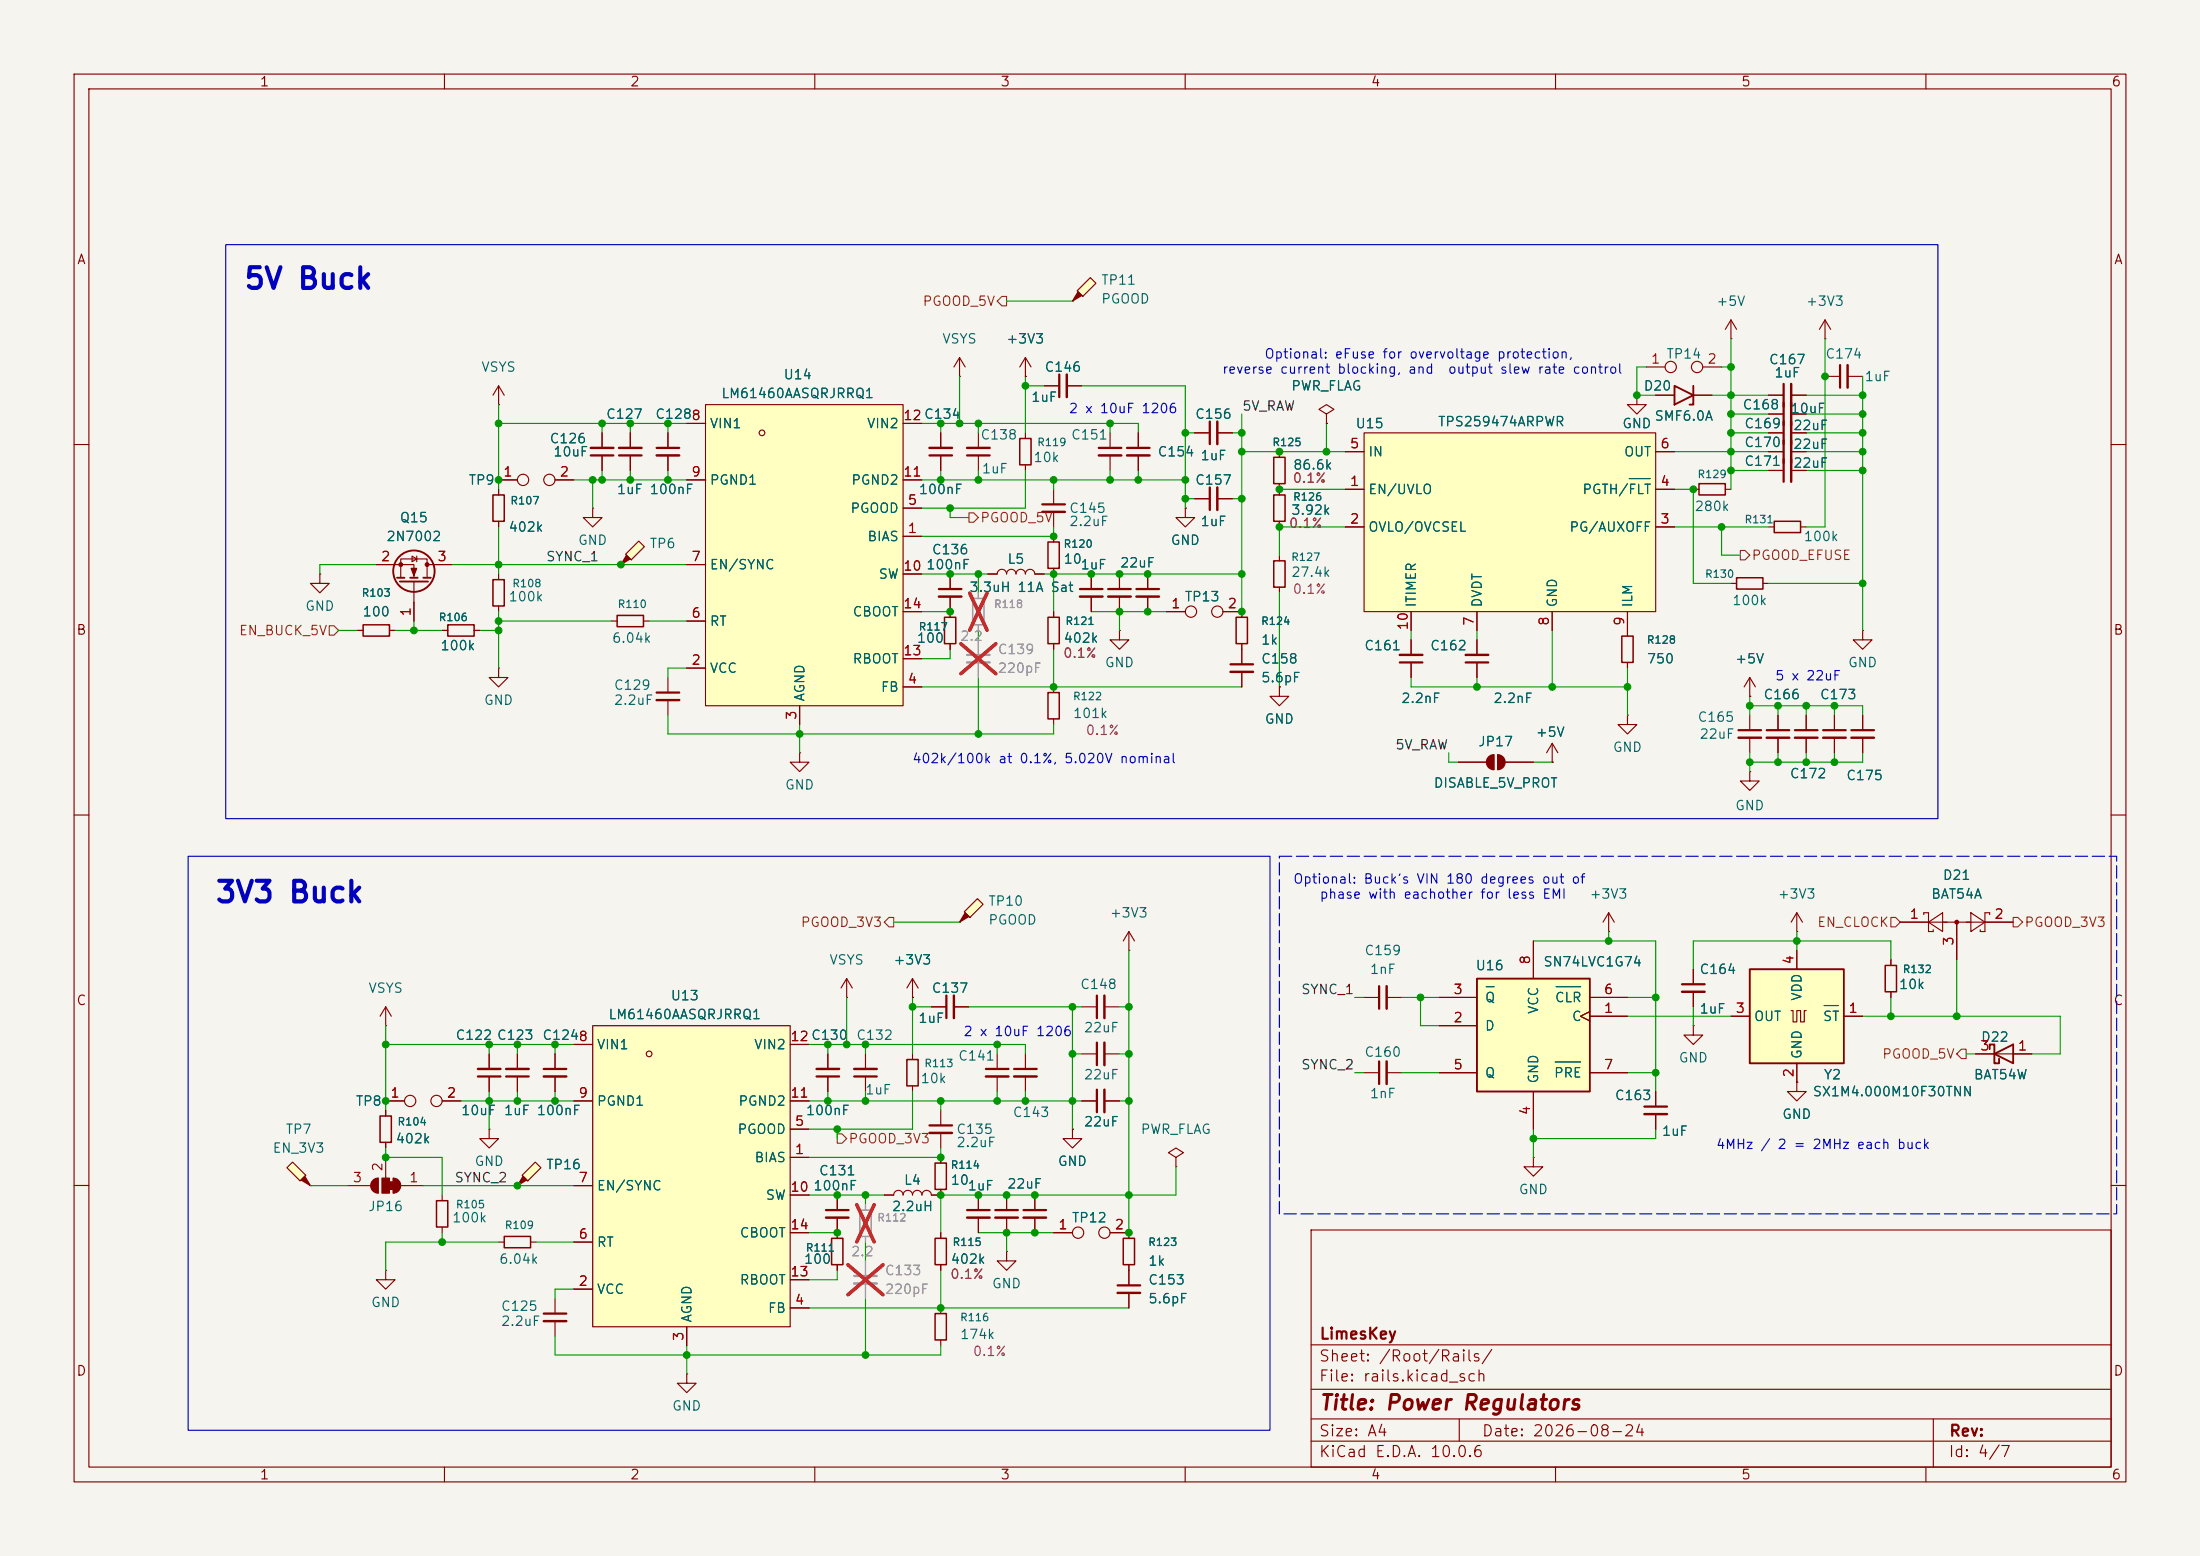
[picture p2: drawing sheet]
<svg xmlns="http://www.w3.org/2000/svg" width="297mm" height="210mm" viewBox="0 0 297 210" stroke-linecap="round" stroke-linejoin="round" font-family="sans-serif">
<path d="M0 0h297v210h-297z" fill="#f5f4ef" stroke="#f5f4ef" stroke-width=".14"/>
<g fill="none" stroke="#840000" stroke-width=".15">
<path d="M10 10h277v190h-277zM12 12h273v186h-273zM60 10v2M110 10v2M160 10v2M210 10v2M260 10v2M10 60h2M285 60h2M240 96.5v2.1M240 99.6v2M10 110h2"/>
<path d="M285 110h2M114.3 134.6h.1M114.3 132.1l-.8 1.3M114.3 132.1l.8 1.3M114.3 132.1v2.5M74.9 142.2v2.1M74.9 145.3v2M146 148.6h2.1M149.1 148.6h2M10 160h2M113 166.4v.7M113 170.7v.8"/>
<path d="M177 166h108v32h-108zM285 160h2M60 198v2M92.7 185.4v1.3h1.3l-1.3 1.3-1.3-1.3h1.3M92.7 185.4h.1M110 198v2M160 198v2M177 194.5h108M177 191.5h108M177 187.5h108M177 181.5h108M197 191.5v3"/>
<path d="M210 198v2M260 198v2M261 191.5v6.5"/>
</g>
<path d="M238.5 98.6h3.1M73.4 144.3h3.1M148.1 147.1v3" fill="none" stroke="#840000" stroke-width=".3"/>
<path d="M238.5 99.6h3.1M73.4 145.3h3.1M149.1 147.1v3" fill="none" stroke="#840000" stroke-width=".33"/>
<path d="M112.3 167.1h1.5v3.6h-1.5z" fill="none" stroke="#840000" stroke-width=".2"/>
<path d="M80 138.4h26.7v40.7h-26.7z" fill="#ffffc2"/>
<g fill="none" stroke="#840000" stroke-width=".15">
<path d="M219.7 85.1v.8M219.7 89.4v.8M236.2 94h.1M236.2 91.4l-.7 1.3M236.2 91.4l.8 1.3M236.2 91.4v2.6M80 138.4h26.7v40.7h-26.7zM77.5 141h2.5M77.5 148.6h2.5M106.7 156.2h2.5M106.7 152.4h2.5M106.7 141h2.5"/>
<path d="M106.7 148.6h2.5M77.5 174h2.5M77.5 167.6h2.5M77.5 160h2.5M92.7 179.1v2.5M106.7 176.5h2.5M106.7 161.3h2.5M106.7 172.7h2.5M106.7 166.4h2.5"/>
<circle cx="87.6" cy="142.2" r=".38"/>
</g>
<path d="M218.9 85.9h1.6v3.5h-1.6z" fill="none" stroke="#840000" stroke-width=".2"/>
<path d="M70.5 158.6l1.8-1.8 .7 .8-1.8 1.8z" fill="#ffffc2"/>
<path d="M70.6 158.8l.5 .5-1.3 .7z" fill="#840000" stroke="#840000" stroke-width=".15"/>
<path d="M251.5 85.1v1.3h1.2l-1.2 1.2-1.3-1.2h1.3M251.5 85.1h.1M70.5 158.6l1.8-1.8 .7 .8-1.8 1.8zM69.8 160h.1" fill="none" stroke="#840000" stroke-width=".15"/>
<path d="M199.4 132.1h15.2v15.2h-15.2z" fill="#ffffc2"/>
<path d="M199.4 132.1h15.2v15.2h-15.2z" fill="none" stroke="#840000" stroke-width=".25"/>
<g fill="none" stroke="#840000" stroke-width=".15">
<path d="M138.4 50.8h.1M138.4 48.3v2.5M138.4 58.4v.8M138.4 48.3l-.7 1.2M138.4 48.3l.8 1.2M141 52.1h2M144 52.1h2M149.9 58.4v2.1M179.1 55.9l1-.7-1-.6-1 .6 1 .7v1.3M179.1 57.2h.1M138.4 62.7v.8M149.9 61.5v2"/>
<path d="M172.7 74.9v.8M172.7 79.2v.8M167.6 82.6v.7M167.6 86.9v2.8M167.6 90.7v2M172.7 92.7v1.3h1.3l-1.3 1.3-1.3-1.3h1.3M172.7 92.7h.1M247.6 96.5v2.1M247.6 99.6v2M123.2 134.6h.1M123.2 132.1v2.5M123.2 132.1l-.8 1.3"/>
<path d="M123.2 132.1l.8 1.3M125.7 135.9h2.1M128.8 135.9h2M152.4 128.3h.1M152.4 125.7v2.6M152.4 125.7l-.8 1.3M152.4 125.7l.8 1.3M184.1 134.6h2.1M187.2 134.6h2M194.3 138.4h5.1M194.3 134.6h5.1M207 127v5.1"/>
<path d="M214.6 136.5l-1.2 .7 1.2 .6M214.6 137.2h5.1M214.6 134.6h5.1M256.5 124.5h15.3M259.7 123.4v-.2h.6v2.5h.7v-.2M260.3 124.5l2-1.3v2.5zM264.2 124.5v5M266.1 123.2l1.9 1.3-1.9 1.2zM268.6 123.4v-.2h-.6v2.5h-.7v-.2M116.8 142.2v2.1M116.8 145.3v2M123.2 142.2v.8"/>
<path d="M123.2 146.6v.7M127 149.9v2M127 152.9v2M138.4 142.2v2.1M138.4 145.3v2M144.8 152.4v1.3h1.2l-1.2 1.2-1.3-1.2h1.3M144.8 152.4h.1M146 142.2h2.1M149.1 142.2h2M158.7 156.2l1.1-.6-1.1-.7-1 .7 1 .6v1.3M158.7 157.5h.1M184.1 144.8h2.1"/>
<path d="M187.2 144.8h2M194.3 144.8h5.1M207 147.3v5.1M214.6 144.8h5.1M127 176.5v.8M132.1 161.3v2M132.1 164.3v2.1M135.9 161.3v2M135.9 164.3v2.1M139.7 161.3v2M139.7 164.3v2.1M142.2 166.4h2.6"/>
<path d="M149.9 166.4h2.5v.7M152.4 170.7v2.8M152.4 174.5v2M127 180.8v.8"/>
<circle cx="145.5" cy="166.4" r=".76"/>
<circle cx="149.1" cy="166.4" r=".76"/>
</g>
<path d="M200.6 133.2h1.1M210.1 133.2h3.3M210 143.3h3.4" fill="none" stroke="#006464" stroke-width=".15"/>
<g fill="none" stroke="#840000" stroke-width=".3">
<path d="M143 50.5v3.1M148.3 60.5h3.1M166.1 89.7h3.1M246.1 98.6h3.1M127.8 134.4v3M186.2 133.1v3M115.3 145.3h3.1M125.5 151.9h3M136.9 144.3h3.1M148.1 140.7v3.1M186.2 143.3v3M130.6 163.3h3"/>
<path d="M134.4 163.3h3M138.2 163.3h3M150.9 173.5h3"/>
</g>
<g fill="none" stroke="#840000" stroke-width=".33">
<path d="M144 50.5v3.1M148.3 61.5h3.1M166.1 90.7h3.1M246.1 99.6h3.1M128.8 134.4v3M187.2 133.1v3M115.3 144.3h3.1M125.5 152.9h3M136.9 145.3h3.1M149.1 140.7v3.1M187.2 143.3v3M130.6 164.3h3"/>
<path d="M134.4 164.3h3M138.2 164.3h3M150.9 174.5h3"/>
</g>
<path d="M137.7 59.2h1.5v3.5h-1.5zM172 75.7h1.5v3.5h-1.5zM166.9 83.3h1.5v3.6h-1.5zM122.4 143h1.6v3.6h-1.6zM126.2 177.3h1.6v3.5h-1.6zM151.6 167.1h1.6v3.6h-1.6z" fill="none" stroke="#840000" stroke-width=".2"/>
<circle cx="264.2" cy="124.5" r=".25" fill="#840000" stroke="#840000" stroke-width=".15"/>
<path d="M132 121.3l.7 .7-1.8 1.8-.7-.7z" fill="#ffffc2"/>
<g fill="#840000" stroke="#840000" stroke-width=".15">
<path d="M130.3 123.2l.5 .5-1.3 .8z"/>
<path d="M201 102.2l.3-.3h.4v2a1.02 1.02 0 0 1-1-.6 1.02 1.02 0 0 1 .3-1.1z"/>
<path d="M202.2 101.9a1.02 1.02 0 0 1 1 1 1.02 1.02 0 0 1-1 1z"/>
<path d="M52.6 159.5h.5v1h-.5z"/>
<path d="M53.1 159a1.02 1.02 0 0 1 1 1 1.02 1.02 0 0 1-1 1z"/>
<path d="M51.6 159h1v2h-1z"/>
<path d="M50.3 159.3l.4-.2 .4-.1v2a1.02 1.02 0 0 1-1-.6 1.02 1.02 0 0 1 .2-1.1z"/>
</g>
<g fill="none" stroke="#840000" stroke-width=".15">
<path d="M228.6 66h.8M232.9 66h.8M233.7 78.7h.7M238 78.7h.8M238.8 71.1h.7M238.8 63.5h2M241.8 63.5h2M243.1 71.1h.7M190.5 86.4v2M190.5 89.4v2M199.4 86.4v2M199.4 89.4v2"/>
<path d="M219.7 96.5v1.3h1.3l-1.3 1.3-1.3-1.3h1.3M219.7 96.5h.1M196.8 102.9h3.9M201.7 101.9v2M202.2 101.9v2M203.2 102.9h3.8M209.5 102.9h.1M209.5 100.3l-.7 1.3M209.5 100.3l.8 1.3M209.5 100.3v2.6M52.1 138.4h.1M52.1 135.9l-.8 1.3"/>
<path d="M52.1 135.9l.7 1.3M52.1 135.9v2.5M129.5 124.5h.1M132 121.3l.7 .7-1.8 1.8-.7-.7zM146 135.9h2.1M149.1 135.9h2M217.2 125.7h.1M217.2 123.2l-.8 1.3M217.2 123.2l.7 1.3M217.2 123.2v2.5M51.1 159v2M52.1 149.9v.7"/>
<path d="M52.1 154.2v.7M52.1 156.2v2.8M52.1 148.6h2.5M53.1 159v2M59.7 148.6h2.5M66 152.4v1.3h1.3l-1.3 1.2-1.2-1.2h1.2M66 152.4h.1M66 142.2v2.1M66 145.3v2M69.8 142.2v2.1M69.8 145.3v2M111.8 142.2v2.1"/>
<path d="M111.8 145.3v2M47 160h3M52.1 171.5v1.2h1.2l-1.2 1.3-1.3-1.3h1.3M52.1 171.5h.1M54.1 160h3M59.7 161.3v.8M59.7 165.6v.8M67.3 167.6h.8M71.6 167.6h.8M74.9 175.3v2M74.9 178.3v2"/>
<circle cx="55.4" cy="148.6" r=".76"/>
<circle cx="58.9" cy="148.6" r=".76"/>
</g>
<path d="M240.8 62v3M189 89.4h3M197.9 89.4h3M148.1 134.4v3M64.5 145.3h3.1M68.3 145.3h3.1M110.2 145.3h3.1M73.4 177.3h3.1" fill="none" stroke="#840000" stroke-width=".3"/>
<path d="M241.8 62v3M189 88.4h3M197.9 88.4h3M149.1 134.4v3M64.5 144.3h3.1M68.3 144.3h3.1M110.2 144.3h3.1M73.4 178.3h3.1" fill="none" stroke="#840000" stroke-width=".33"/>
<path d="M229.4 65.3h3.5v1.5h-3.5zM234.4 78h3.6v1.5h-3.6zM239.5 70.4h3.6v1.5h-3.6zM51.3 150.6h1.5v3.6h-1.5zM58.9 162.1h1.6v3.5h-1.6zM68.1 166.9h3.5v1.5h-3.5z" fill="none" stroke="#840000" stroke-width=".2"/>
<path d="M38.7 157.6l.8-.8 1.8 1.8-.8 .8z" fill="#ffffc2"/>
<path d="M41.1 158.8l.8 1.2-1.3-.7z" fill="#840000" stroke="#840000" stroke-width=".15"/>
<g fill="none" stroke="#840000" stroke-width=".15">
<path d="M82.5 83.8h.8M86.9 83.8h.7M236.2 96.5v2.1M236.2 99.6v2M243.8 96.5v2.1M243.8 99.6v2M251.5 96.5v2.1M251.5 99.6v2M236.2 104.1v1.3h1.3l-1.3 1.3-1.3-1.3h1.3M236.2 104.1h.1M228.6 138.4v1.3h1.3l-1.3 1.3-1.3-1.3h1.3M228.6 138.4h.1"/>
<path d="M228.6 130.8v2M228.6 133.9v2M242.6 125.7h.1M242.6 123.2l-.8 1.3M242.6 123.2l.7 1.3M242.6 123.2v2.5M255.3 129.5v.8M255.3 133.9v.7M38.7 157.6l.8-.8 1.8 1.8-.8 .8zM127 156.2v.8M134.6 142.2v2.1M134.6 145.3v2"/>
<path d="M207 156.2v1.3h1.3l-1.3 1.3-1.3-1.3h1.3M207 156.2h.1M223.5 147.3v2.1M223.5 150.4v2M242.6 146.1v1.2h1.2l-1.2 1.3-1.3-1.3h1.3M242.6 146.1h.1M266.7 142.2h7.6M41.9 160h.1M113 161.3v2M113 164.3v2.1M127 160.5v.8h-1.3a.64 .64 0 0 0-.6-.6 .64 .64 0 0 0-.6 .6 .64 .64 0 0 0-.7-.6 .64 .64 0 0 0-.6 .6 .64 .64 0 0 0-.6-.6 .64 .64 0 0 0-.7 .6 .64 .64 0 0 0-.6-.6 .64 .64 0 0 0-.7 .6h-1.2M127 166.4v.7"/>
<path d="M127 170.7v.8M135.9 168.9v1.3h1.3l-1.3 1.3-1.3-1.3h1.3M135.9 168.9h.1"/>
</g>
<path d="M234.7 98.6h3M242.3 98.6h3.1M249.9 98.6h3.1M227.1 132.8h3M133.1 144.3h3M222 149.4h3M111.5 163.3h3.1" fill="none" stroke="#840000" stroke-width=".3"/>
<path d="M234.7 99.6h3M242.3 99.6h3.1M249.9 99.6h3.1M227.1 133.9h3M133.1 145.3h3M222 150.4h3M111.5 164.3h3.1" fill="none" stroke="#840000" stroke-width=".33"/>
<path d="M268.6 141.6v-.6h.6v2.5h.7v-.6M269.2 142.2l2.6-1.2v2.5z" fill="none" stroke="#840000" stroke-width=".25"/>
<path d="M83.3 83.1h3.6v1.5h-3.6zM254.5 130.3h1.5v3.6h-1.5zM126.2 157h1.6v3.5h-1.6zM126.2 167.1h1.6v3.6h-1.6z" fill="none" stroke="#840000" stroke-width=".2"/>
<path d="M116.1 163.3h1.5v3.6h-1.5z" fill="none" stroke="#9c9b98" stroke-width=".2"/>
<path d="M116.8 162.6v.7M116.8 166.9v.7M116.8 170.2v2M116.8 173.2v2.1" fill="none" stroke="#9c9b98" stroke-width=".15"/>
<path d="M114.5 170.7l4.7 4M115.7 162.6l2.3 5M118 162.6l-2.3 5M119.2 170.7l-4.7 4" fill="none" stroke="#e12e31" stroke-width=".46"/>
<path d="M115.3 172.2h3.1" fill="none" stroke="#9c9b98" stroke-width=".3"/>
<path d="M115.3 173.2h3.1" fill="none" stroke="#9c9b98" stroke-width=".33"/>
<path d="M236.2 130.8h12.7v12.7h-12.7z" fill="#ffffc2"/>
<g fill="none" stroke="#840000" stroke-width=".25">
<path d="M53.6 78h1M54 78.5h3.8M55.4 78h1M57.1 78h1.1M236.2 130.8h12.7v12.7h-12.7z"/>
<circle cx="55.9" cy="77.1" r="2.79"/>
</g>
<g fill="none" stroke="#840000" stroke-width=".15">
<path d="M67.3 54.6h.1M67.3 52.1v2.5M67.3 52.1l-.8 1.2M67.3 52.1l.8 1.2M81.3 58.4v2.1M85.1 58.4v2.1M90.2 58.4v2.1M222.2 49.5h2.6M229.9 49.5h2.5M233.7 45.7h.1M233.7 43.2l-.8 1.3M233.7 43.2l.7 1.3"/>
<path d="M233.7 43.2v2.5M238.8 55.9h2M241.8 55.9h2M246.4 45.7h.1M246.4 43.2l-.8 1.3M246.4 43.2l.7 1.3M246.4 43.2v2.5M50.8 76.2h5.1v1.8M54.1 78v-2.6h3.6v2.6M55.6 75.1l.7 .3-.7 .4zM55.9 78.5v5.3M56.3 75.1v.7"/>
<path d="M57.7 76.2h3.3M67.3 66v.8M67.3 70.4v.7M67.3 77.5v.7M67.3 64.8h2.5M74.9 64.8h2.6M80 68.6v1.3h1.3l-1.3 1.2-1.3-1.2h1.3M80 68.6h.1M81.3 61.5v2M85.1 61.5v2M90.2 61.5v2M238.8 61h2"/>
<path d="M241.8 61h2M48.3 85.1h.7M52.6 85.1h.7M67.3 90.2v1.2h1.3l-1.3 1.3-1.3-1.3h1.3M67.3 90.2h.1M67.3 81.8v.8M233.7 137.2h2.5M241.8 136.4h.3v1.5h.5v-1.5h.5v1.5h.5v-1.5h.2M242.6 128.3v2.5M248.9 137.2h2.6M242.6 143.5v2.6"/>
<circle cx="225.6" cy="49.5" r=".76"/>
<circle cx="229.1" cy="49.5" r=".76"/>
<circle cx="70.6" cy="64.8" r=".76"/>
<circle cx="74.2" cy="64.8" r=".76"/>
</g>
<path d="M246.3 135.7h1.9" fill="none" stroke="#006464" stroke-width=".15"/>
<path d="M66.5 78.2h1.6v3.6h-1.6zM66.5 66.8h1.6v3.6h-1.6zM49 84.3h3.6v1.6h-3.6z" fill="none" stroke="#840000" stroke-width=".2"/>
<path d="M240.8 54.4v3M240.8 59.4v3.1M79.8 61.5h3M83.6 61.5h3M88.6 60.5h3.1" fill="none" stroke="#840000" stroke-width=".3"/>
<path d="M241.8 54.4v3M241.8 59.4v3.1M79.8 60.5h3M83.6 60.5h3M88.6 61.5h3.1" fill="none" stroke="#840000" stroke-width=".33"/>
<g fill="#840000" stroke="#840000" stroke-width=".15">
<path d="M55.5 76.7h.8l-.4 1z"/>
<circle cx="57.7" cy="76.2" r=".25"/>
<circle cx="54.1" cy="76.2" r=".25"/>
</g>
<path d="M84.5 74.8l1.7-1.8 .8 .8-1.8 1.8z" fill="#ffffc2"/>
<path d="M84.6 74.9l.5 .5-1.3 .8z" fill="#840000" stroke="#840000" stroke-width=".15"/>
<g fill="none" stroke="#840000" stroke-width=".15">
<path d="M127 58.4v2.1M129.5 50.8h.1M129.5 48.3l-.7 1.2M129.5 48.3l.8 1.2M129.5 48.3v2.5M223.5 53.3h2.6M228.6 53.3h2.5M238.8 53.3h2M238.8 58.4h2M241.8 53.3h2M241.8 58.4h2M246.4 50.8h2"/>
<path d="M249.4 50.8h2.1M43.2 77.5v1.2h1.2l-1.2 1.3-1.3-1.3h1.3M43.2 77.5h.1M83.8 76.2h.1M84.5 74.8l1.7-1.8 .8 .8-1.8 1.8zM127 61.5v2M128.3 77.5v2M59.7 85.1h.8M64 85.1h.8M90.2 91.4v2.1M90.2 94.5v2M128.3 80.5v2.8"/>
<path d="M128.3 86.9v.7"/>
</g>
<path d="M240.8 51.8v3.1M240.8 56.9v3M248.4 49.3v3M125.5 61.5h3M126.7 79.5h3.1M88.6 93.5h3.1" fill="none" stroke="#840000" stroke-width=".3"/>
<path d="M241.8 51.8v3.1M241.8 56.9v3M249.4 49.3v3M125.5 60.5h3M88.6 94.5h3.1M126.7 80.5h3.1" fill="none" stroke="#840000" stroke-width=".33"/>
<path d="M60.5 84.3h3.5v1.6h-3.5zM127.5 83.3h1.5v3.6h-1.5z" fill="none" stroke="#840000" stroke-width=".2"/>
<path d="M226.1 52.1l2.5 1.2-2.5 1.3zM228.6 52.1v2.5h-.5" fill="none" stroke="#840000" stroke-width=".25"/>
<path d="M145.4 39.2l1.8-1.7 .8 .7-1.8 1.8z" fill="#ffffc2"/>
<path d="M145.5 39.4l.5 .5-1.2 .7z" fill="#840000" stroke="#840000" stroke-width=".15"/>
<path d="M145.4 39.2l1.8-1.7 .8 .7-1.8 1.8zM144.8 40.6h.1M221 53.3v1.3h1.2l-1.2 1.3-1.3-1.3h1.3M221 53.3h.1" fill="none" stroke="#840000" stroke-width=".15"/>
<path d="M184.1 58.4h39.4v24.2h-39.4z" fill="#ffffc2"/>
<path d="M184.1 58.4h39.4v24.2h-39.4zM181.6 66h2.5M181.6 71.1h2.5M181.6 61h2.5M223.5 66h2.6M223.5 71.1h2.6M223.5 61h2.6M190.5 82.6v2.5M199.4 82.6v2.5M209.5 82.6v2.5M219.7 82.6v2.5" fill="none" stroke="#840000" stroke-width=".15"/>
<path d="M220 64.6h2.8" fill="none" stroke="#006464" stroke-width=".15"/>
<path d="M95.2 54.6h26.7v40.7h-26.7z" fill="#ffffc2"/>
<g fill="none" stroke="#840000" stroke-width=".15">
<path d="M81.3 58.4v2.1M85.1 58.4v2.1M90.2 58.4v2.1M92.7 57.2h2.5M95.2 54.6h26.7v40.7h-26.7zM121.9 57.2h2.6M127 58.4v2.1M132.1 58.4v2.1M138.4 50.8h.1M141 52.1h2M144 52.1h2M153.7 58.4v2.1"/>
<path d="M161.3 58.4h2M164.3 58.4h2.1M179.1 57.2h.1M221 53.3h.1M223.5 53.3h2.6M228.6 53.3h2.5M238.8 58.4h2M238.8 55.9h2M238.8 53.3h2M241.8 58.4h2M241.8 55.9h2M241.8 53.3h2"/>
<path d="M50.8 76.2h2.5M58.4 76.2h2.6M67.3 64.8h2.5M67.3 66v.8M67.3 70.4v.7M74.9 64.8h2.6M81.3 61.5v2M85.1 61.5v2M90.2 61.5v2M92.7 76.2h2.5M92.7 64.8h2.5M121.9 72.4h2.6"/>
<path d="M121.9 68.6h2.6M121.9 64.8h2.6M121.9 77.5h2.6M127 61.5v2M128.3 77.5v2M132.1 61.5v2M133.3 77.5h1.3a.64 .64 0 0 1 .7-.7 .64 .64 0 0 1 .6 .7 .64 .64 0 0 1 .6-.7 .64 .64 0 0 1 .7 .7 .64 .64 0 0 1 .6-.7 .64 .64 0 0 1 .6 .7 .64 .64 0 0 1 .7-.7 .64 .64 0 0 1 .6 .7h1.3M142.2 66v2.1M142.2 69.1v2M142.2 72.4v.8M142.2 76.7v.8M147.3 77.5v2"/>
<path d="M151.1 77.5v2M153.7 61.5v2M154.9 77.5v2M160 68.6v1.3h1.3l-1.3 1.2-1.3-1.2h1.3M160 68.6h.1M161.3 67.3h2M164.3 67.3h2.1M172.7 61v.7M172.7 65.3v1.5M172.7 70.4v.7M181.6 61h2.5M181.6 66h2.5"/>
<path d="M181.6 71.1h2.5M223.5 61h2.6M223.5 66h2.6M223.5 71.1h2.6M238.8 63.5h2M238.8 61h2M241.8 63.5h2M241.8 61h2M48.3 85.1h.7M52.6 85.1h.7M55.9 81.3v2.5M59.7 85.1h.8"/>
<path d="M64 85.1h.8M92.7 90.2h2.5M92.7 83.8h2.5M107.9 95.3v2.5M121.9 92.7h2.6M121.9 88.9h2.6M121.9 82.6h2.6M128.3 80.5v2.8M128.3 86.9v.7M142.2 82.6v.7M142.2 86.9v.7M142.2 92.7v.8"/>
<path d="M142.2 97v.8M147.3 80.5v2.1M151.1 85.1v1.3h1.3l-1.3 1.2-1.2-1.2h1.2M151.1 85.1h.1M151.1 80.5v2.1M154.9 80.5v2.1M157.5 82.6h2.5M165.1 82.6h2.5v.7M167.6 86.9v2.8M167.6 90.7v2M172.7 92.7h.1M190.5 82.6v2.5"/>
<path d="M190.5 86.4v2M190.5 89.4v2M199.4 82.6v2.5M199.4 86.4v2M199.4 89.4v2M209.5 82.6v2.5M219.7 82.6v3.3M219.7 89.4v.8M236.2 94h.1M240 96.5v2.1M240 99.6v2M243.8 96.5v2.1"/>
<path d="M243.8 99.6v2M247.6 96.5v2.1M247.6 99.6v2M251.5 96.5v2.1M251.5 99.6v2M107.9 101.6v1.3h1.3l-1.3 1.2-1.2-1.2h1.2M107.9 101.6h.1M196.8 102.9h3.9M203.2 102.9h3.8M209.5 102.9h.1M123.2 134.6h.1M125.7 135.9h2.1"/>
<path d="M128.8 135.9h2M194.3 138.4h5.1M194.3 134.6h5.1M207 127v5.1M214.6 136.5l-1.2 .7 1.2 .6M214.6 137.2h5.1M214.6 134.6h5.1M228.6 130.8v2M228.6 133.9v2M233.7 137.2h2.5M242.6 128.3v2.5M248.9 137.2h2.6"/>
<path d="M255.3 129.5v.8M255.3 133.9v.7M256.5 124.5h3.8M264.2 124.5v5M268 124.5h3.8M52.1 148.6h2.5M52.1 149.9v.7M52.1 154.2v.7M59.7 148.6h2.5M66 142.2v2.1M66 145.3v2M69.8 142.2v2.1"/>
<path d="M69.8 145.3v2M74.9 142.2v2.1M74.9 145.3v2M77.5 148.6h2.5M77.5 141h2.5M106.7 148.6h2.5M106.7 156.2h2.5M106.7 152.4h2.5M106.7 141h2.5M111.8 142.2v2.1M111.8 145.3v2M127 156.2v.8"/>
<path d="M144.8 152.4h.1M146 148.6h2.1M149.1 148.6h2M194.3 144.8h5.1M207 147.3v5.1M214.6 144.8h5.1M223.5 147.3v2.1M223.5 150.4v2M242.6 146.1h.1M242.6 143.5v2.6M266.7 142.2h2.5M271.8 142.2h2.5"/>
<path d="M69.8 160h.1M77.5 174h2.5M77.5 167.6h2.5M77.5 160h2.5M92.7 179.1v2.5M106.7 161.3h2.5M106.7 166.4h2.5M106.7 176.5h2.5M106.7 172.7h2.5M113 161.3v2M113 164.3v2.8M113 170.7v.8"/>
<path d="M119.4 161.3h1.2M127 160.5v.8h-1.3M127 166.4v.7M127 170.7v.8M132.1 161.3v2M132.1 164.3v2.1M135.9 161.3v2M135.9 164.3v2.1M139.7 161.3v2M139.7 164.3v2.1M142.2 166.4h2.6M149.9 166.4h2.5v.7"/>
<path d="M152.4 170.7v2.8M152.4 174.5v2"/>
<circle cx="102.9" cy="58.4" r=".38"/>
<circle cx="160.8" cy="82.5" r=".76"/>
<circle cx="164.3" cy="82.5" r=".76"/>
</g>
<path d="M141.5 73.2h1.5v3.5h-1.5zM172 66.8h1.5v3.6h-1.5zM172 61.7h1.5v3.6h-1.5zM141.5 83.3h1.5v3.6h-1.5zM141.5 93.5h1.5v3.5h-1.5z" fill="none" stroke="#840000" stroke-width=".2"/>
<path d="M131.3 80.8h1.5v3.5h-1.5z" fill="none" stroke="#9c9b98" stroke-width=".2"/>
<path d="M132.1 80v.8M132.1 84.3v.8M132.1 86.4v2M132.1 89.4v2M116.8 162.6v.7M116.8 166.9v.7M116.8 170.2v2M116.8 173.2v2.1" fill="none" stroke="#9c9b98" stroke-width=".15"/>
<path d="M129.7 86.9l4.7 4M130.9 80l2.4 5.1M133.3 80l-2.4 5.1M134.4 86.9l-4.7 4M114.5 170.7l4.7 4M115.7 162.6l2.3 5M118 162.6l-2.3 5M119.2 170.7l-4.7 4" fill="none" stroke="#e12e31" stroke-width=".46"/>
<path d="M130.6 88.4h3" fill="none" stroke="#9c9b98" stroke-width=".3"/>
<path d="M130.6 89.4h3" fill="none" stroke="#9c9b98" stroke-width=".33"/>
<path d="M163.3 56.9v3M130.6 61.5h3M140.7 68.1h3.1M145.8 79.5h3M149.6 79.5h3.1M152.1 60.5h3.1M153.4 79.5h3.1M163.3 65.8v3" fill="none" stroke="#840000" stroke-width=".3"/>
<path d="M164.3 56.9v3M130.6 60.5h3M140.7 69.1h3.1M152.1 61.5h3.1M164.3 65.8v3M145.8 80.5h3M149.6 80.5h3.1M153.4 80.5h3.1" fill="none" stroke="#840000" stroke-width=".33"/>
<path d="M134.6 40.6l.7-.6h.6v1.3h-.6zM130.8 69.2h.6l.7 .7-.7 .6h-.6zM234.9 74.3h.7l.6 .6-.6 .7h-.7zM44.4 84.5h.7l.6 .6-.6 .6h-.7zM120 123.8h.6v1.3h-.6l-.6-.6zM255.3 123.8h.6l.6 .7-.6 .6h-.6zM271.8 123.8h.6l.6 .7-.6 .6h-.6zM113 153h.7l.6 .7-.6 .6h-.7zM264.8 141.6h.6v1.3h-.6l-.6-.7z" fill="none" stroke="#725600" stroke-width=".15"/>
<g fill="none" stroke="#009600" stroke-width=".15">
<path d="M67.3 54.6v11.4M67.3 57.2h25.4M81.3 57.2v1.2M85.1 57.2v1.2M90.2 57.2v1.2M124.5 57.2h29.2v1.2M127 57.2v1.2M129.5 50.8v6.4M132.1 57.2v1.2M135.9 40.6h8.9M138.4 50.8v7.6M138.4 52.1h2.6"/>
<path d="M146 52.1h14v16.5M149.9 57.2v1.2M160 58.4h1.3M166.4 58.4h1.2M167.6 55.9v26.7M179.1 57.2v3.8M222.2 49.5h-1.2v3.8h2.5M231.1 53.3h7.7M232.4 49.5h1.3M233.7 55.9h5.1M233.7 45.7v20.3M233.7 58.4h5.1"/>
<path d="M243.8 55.9h7.7M243.8 53.3h7.7M243.8 58.4h7.7M246.4 45.7v25.4h-2.6M251.5 50.8v34.3M50.8 76.2h-7.6v1.3M61 76.2h31.7M67.3 71.1v6.4M77.5 64.8h15.2M80 64.8v3.8M81.3 63.5v1.3M85.1 63.5v1.3"/>
<path d="M90.2 63.5v1.3M124.5 77.5h8.8M124.5 64.8h35.5M127 63.5v1.3M128.3 68.6v1.3h2.5M132.1 63.5v1.3M132.1 77.5v2.5M138.4 63.5v5.1h-13.9M141 77.5h26.6M142.2 64.8v1.2M142.2 71.1v1.3h-17.7M142.2 77.5v5.1"/>
<path d="M149.9 63.5v1.3M153.7 63.5v1.3M160 67.3h1.3M166.4 67.3h1.2M167.6 61h14M172.7 66h8.9M181.6 71.1h-8.9v3.8M226.1 66h2.5v12.7h5.1M226.1 61h12.7M226.1 71.1h12.7M232.4 71.1v3.8h2.5M233.7 63.5h5.1"/>
<path d="M238.8 78.7h12.7M243.8 61h7.7M243.8 63.5h7.7M45.7 85.1h2.6M53.3 85.1h6.4M55.9 83.8v1.3M64.8 85.1h2.5M67.3 82.6v7.6M67.3 83.8h15.2M87.6 83.8h5.1M90.2 96.5v2.6h52v-1.3M92.7 90.2h-2.5v1.2"/>
<path d="M107.9 97.8v3.8M124.5 92.7h43.1M124.5 82.6h3.8M128.3 87.6v1.3h-3.8M132.1 85.1v1.3M132.1 91.4v7.7M142.2 87.6v5.1M147.3 82.6h10.2M151.1 82.6v2.5M172.7 80v12.7M190.5 91.4v1.3h29.2M190.5 85.1v1.3"/>
<path d="M199.4 85.1v1.3M199.4 91.4v1.3M209.5 85.1v7.6M219.7 90.2v6.3M236.2 95.3h15.3v1.2M236.2 94v2.5M240 95.3v1.2M243.8 95.3v1.2M247.6 95.3v1.2M195.6 101.6v1.3h1.2M207 102.9h2.5M236.2 101.6v2.5"/>
<path d="M240 101.6v1.3M243.8 101.6v1.3M247.6 101.6v1.3M251.5 101.6v1.3h-15.3M52.1 138.4v11.5M114.3 134.6v6.4M120.6 124.5h8.9M123.2 135.9h2.5M123.2 134.6v7.6M130.8 135.9h15.2M144.8 135.9v16.5M151.1 135.9h1.3"/>
<path d="M152.4 128.3v38.1M182.9 134.6h1.2M189.2 134.6h5.1M191.8 134.6v3.8h2.5M207 127h16.5v20.3M217.2 125.7v1.3M219.7 137.2h14M219.7 134.6h3.8M228.6 135.9v2.5M242.6 125.7v2.6M251.5 137.2h26.6v5h-3.8M255.3 129.5v-2.5h-26.7v3.8"/>
<path d="M255.3 134.6v2.6M264.2 129.5v7.7M52.1 154.9v1.3h7.6v5.1M52.1 141h25.4M62.2 148.6h15.3M66 141v1.2M66 147.3v5.1M69.8 141v1.2M69.8 147.3v1.3M74.9 141v1.2M74.9 147.3v1.3M109.2 148.6h36.8"/>
<path d="M109.2 141h29.2v1.2M111.8 141v1.2M111.8 147.3v1.3M113 152.4v1.3M116.8 141v1.2M116.8 147.3v1.3M123.2 147.3v5.1h-14M127 154.9v1.3h-17.8M127 148.6v1.3M134.6 141v1.2M134.6 147.3v1.3M138.4 147.3v1.3"/>
<path d="M144.8 142.2h1.2M151.1 148.6h1.3M151.1 142.2h1.3M158.7 157.5v3.8h-31.7v5.1M182.9 144.8h1.2M189.2 144.8h5.1M207 152.4v3.8M219.7 144.8h3.8M223.5 152.4v1.3h-16.5M265.4 142.2h1.3M41.9 160h5.1M57.1 160h20.4"/>
<path d="M59.7 166.4v1.2M67.3 167.6h-15.2v3.9M72.4 167.6h5.1M77.5 174h-2.6v1.3M109.2 166.4h3.8M109.2 161.3h10.2M109.2 176.5h43.2M113 171.5v1.2h-3.8M116.8 161.3v1.3M116.8 167.6v2.6M116.8 175.3v7.6M127 171.5v5"/>
<path d="M132.1 166.4h10.1M135.9 166.4v2.5M74.9 180.3v2.6h52.1v-1.3M92.7 181.6v3.8"/>
</g>
<path d="M30.5 33h231.1v77.5h-231.1zM25.4 115.6h146v77.4h-146z" fill="none" stroke="#0000c2" stroke-width=".15"/>
<path d="M172.7 115.6h113v48.2h-113z" fill="none" stroke="#0000c2" stroke-width=".15" stroke-dasharray="1.7 .6"/>
<path d="M220 64.6h2.8M200.6 133.2h1.1M210.1 133.2h3.3M246.3 135.7h1.9M210 143.3h3.4" fill="none" stroke="#006464" stroke-width=".15"/>
<g fill="#009600" stroke="#009600" stroke-width=".14">
<circle cx="67.3" cy="57.2" r=".46"/>
<circle cx="85.1" cy="64.8" r=".46"/>
<circle cx="81.3" cy="64.8" r=".46"/>
<circle cx="80" cy="64.8" r=".46"/>
<circle cx="55.9" cy="85.1" r=".46"/>
<circle cx="67.3" cy="83.8" r=".46"/>
<circle cx="67.3" cy="76.2" r=".46"/>
<circle cx="81.3" cy="57.2" r=".46"/>
<circle cx="67.3" cy="64.8" r=".46"/>
<circle cx="127" cy="64.8" r=".46"/>
<circle cx="132.1" cy="77.5" r=".46"/>
<circle cx="142.2" cy="72.4" r=".46"/>
<circle cx="142.2" cy="77.5" r=".46"/>
<circle cx="142.2" cy="64.8" r=".46"/>
<circle cx="128.3" cy="68.6" r=".46"/>
<circle cx="128.3" cy="77.5" r=".46"/>
<circle cx="90.2" cy="64.8" r=".46"/>
<circle cx="90.2" cy="57.2" r=".46"/>
<circle cx="138.4" cy="52.1" r=".46"/>
<circle cx="132.1" cy="57.2" r=".46"/>
<circle cx="129.5" cy="57.2" r=".46"/>
<circle cx="127" cy="57.2" r=".46"/>
<circle cx="132.1" cy="64.8" r=".46"/>
<circle cx="107.9" cy="99.1" r=".46"/>
<circle cx="85.1" cy="57.2" r=".46"/>
<circle cx="67.3" cy="85.1" r=".46"/>
<circle cx="83.8" cy="76.2" r=".46"/>
<circle cx="142.2" cy="92.7" r=".46"/>
<circle cx="132.1" cy="99.1" r=".46"/>
<circle cx="147.3" cy="77.5" r=".46"/>
<circle cx="128.3" cy="82.6" r=".46"/>
<circle cx="240" cy="95.3" r=".46"/>
<circle cx="243.8" cy="95.3" r=".46"/>
<circle cx="240" cy="102.9" r=".46"/>
<circle cx="236.2" cy="95.3" r=".46"/>
<circle cx="191.8" cy="134.6" r=".46"/>
<circle cx="207" cy="153.7" r=".46"/>
<circle cx="217.2" cy="127" r=".46"/>
<circle cx="223.5" cy="134.6" r=".46"/>
<circle cx="223.5" cy="144.8" r=".46"/>
<circle cx="255.3" cy="137.2" r=".46"/>
<circle cx="264.2" cy="137.2" r=".46"/>
<circle cx="219.7" cy="92.7" r=".46"/>
<circle cx="236.2" cy="102.9" r=".46"/>
<circle cx="243.8" cy="102.9" r=".46"/>
<circle cx="242.6" cy="127" r=".46"/>
<circle cx="251.5" cy="61" r=".46"/>
<circle cx="228.6" cy="66" r=".46"/>
<circle cx="232.4" cy="71.1" r=".46"/>
<circle cx="251.5" cy="78.7" r=".46"/>
<circle cx="209.5" cy="92.7" r=".46"/>
<circle cx="52.1" cy="148.6" r=".46"/>
<circle cx="52.1" cy="141" r=".46"/>
<circle cx="52.1" cy="156.2" r=".46"/>
<circle cx="59.7" cy="167.6" r=".46"/>
<circle cx="127" cy="176.5" r=".46"/>
<circle cx="127" cy="161.3" r=".46"/>
<circle cx="135.9" cy="166.4" r=".46"/>
<circle cx="132.1" cy="161.3" r=".46"/>
<circle cx="92.7" cy="182.9" r=".46"/>
<circle cx="127" cy="148.6" r=".46"/>
<circle cx="144.8" cy="148.6" r=".46"/>
<circle cx="134.6" cy="141" r=".46"/>
<circle cx="138.4" cy="148.6" r=".46"/>
<circle cx="144.8" cy="142.2" r=".46"/>
<circle cx="134.6" cy="148.6" r=".46"/>
<circle cx="123.2" cy="135.9" r=".46"/>
<circle cx="152.4" cy="142.2" r=".46"/>
<circle cx="152.4" cy="135.9" r=".46"/>
<circle cx="152.4" cy="161.3" r=".46"/>
<circle cx="152.4" cy="148.6" r=".46"/>
<circle cx="113" cy="152.4" r=".46"/>
<circle cx="113" cy="161.3" r=".46"/>
<circle cx="116.8" cy="148.6" r=".46"/>
<circle cx="116.8" cy="161.3" r=".46"/>
<circle cx="69.8" cy="160" r=".46"/>
<circle cx="74.9" cy="141" r=".46"/>
<circle cx="66" cy="141" r=".46"/>
<circle cx="74.9" cy="148.6" r=".46"/>
<circle cx="69.8" cy="141" r=".46"/>
<circle cx="69.8" cy="148.6" r=".46"/>
<circle cx="66" cy="148.6" r=".46"/>
<circle cx="114.3" cy="141" r=".46"/>
<circle cx="116.8" cy="141" r=".46"/>
<circle cx="111.8" cy="141" r=".46"/>
<circle cx="113" cy="166.4" r=".46"/>
<circle cx="111.8" cy="148.6" r=".46"/>
<circle cx="152.4" cy="166.4" r=".46"/>
<circle cx="139.7" cy="161.3" r=".46"/>
<circle cx="127" cy="156.2" r=".46"/>
<circle cx="139.7" cy="166.4" r=".46"/>
<circle cx="135.9" cy="161.3" r=".46"/>
<circle cx="116.8" cy="182.9" r=".46"/>
<circle cx="251.5" cy="53.3" r=".46"/>
<circle cx="246.4" cy="50.8" r=".46"/>
<circle cx="233.7" cy="58.4" r=".46"/>
<circle cx="221" cy="53.3" r=".46"/>
<circle cx="233.7" cy="55.9" r=".46"/>
<circle cx="233.7" cy="53.3" r=".46"/>
<circle cx="251.5" cy="55.9" r=".46"/>
<circle cx="149.9" cy="57.2" r=".46"/>
<circle cx="160" cy="64.8" r=".46"/>
<circle cx="149.9" cy="64.8" r=".46"/>
<circle cx="153.7" cy="64.8" r=".46"/>
<circle cx="172.7" cy="66" r=".46"/>
<circle cx="167.6" cy="77.5" r=".46"/>
<circle cx="167.6" cy="67.3" r=".46"/>
<circle cx="154.9" cy="77.5" r=".46"/>
<circle cx="172.7" cy="71.1" r=".46"/>
<circle cx="199.4" cy="92.7" r=".46"/>
<circle cx="167.6" cy="82.6" r=".46"/>
<circle cx="144.8" cy="135.9" r=".46"/>
<circle cx="154.9" cy="82.6" r=".46"/>
<circle cx="151.1" cy="77.5" r=".46"/>
<circle cx="151.1" cy="82.6" r=".46"/>
<circle cx="160" cy="67.3" r=".46"/>
<circle cx="172.7" cy="61" r=".46"/>
<circle cx="167.6" cy="58.4" r=".46"/>
<circle cx="167.6" cy="61" r=".46"/>
<circle cx="160" cy="58.4" r=".46"/>
<circle cx="233.7" cy="61" r=".46"/>
<circle cx="251.5" cy="58.4" r=".46"/>
<circle cx="233.7" cy="63.5" r=".46"/>
<circle cx="247.6" cy="102.9" r=".46"/>
<circle cx="247.6" cy="95.3" r=".46"/>
<circle cx="251.5" cy="63.5" r=".46"/>
<circle cx="179.1" cy="61" r=".46"/>
<circle cx="233.7" cy="49.5" r=".46"/>
</g>
<g font-size="2.8" fill="#0000c2">
<text x="32.8" y="39.7">5V Buck</text>
<text x="28.9" y="122.5">3V3 Buck</text>
</g>
<text font-size="2" fill="#840000" x="178" y="190.8">Title: Power Regulators</text>
<g font-size="1.5" fill="#840000">
<text x="178" y="184.1">Sheet: /Root/Rails/</text>
<text x="178" y="181.1">LimesKey</text>
<text x="178" y="186.8">File: rails.kicad_sch</text>
<text x="178" y="197">KiCad E.D.A. 10.0.6</text>
<text x="178" y="194.2">Size: A4</text>
<text x="200" y="194.2">Date: 2026-08-24</text>
<text x="263" y="197">Id: 4/7</text>
<text x="263" y="194.2">Rev:</text>
</g>
<g font-size="1.3" fill="#840000">
<text x="35" y="12">1</text>
<text x="85" y="12">2</text>
<text x="135" y="12">3</text>
<text x="185" y="12">4</text>
<text x="235" y="12">5</text>
<text x="285" y="12">6</text>
<text x="10.3" y="36">A</text>
<text x="285.3" y="36">A</text>
<text x="10.2" y="86">B</text>
<text x="285.2" y="86">B</text>
<text x="10.2" y="136">C</text>
<text x="285.2" y="136">C</text>
<text x="10.2" y="186">D</text>
<text x="285.2" y="186">D</text>
<text x="35" y="200">1</text>
<text x="85" y="200">2</text>
<text x="135" y="200">3</text>
<text x="185" y="200">4</text>
<text x="235" y="200">5</text>
<text x="285" y="200">6</text>
</g>
<g font-size="1.3" fill="#725600">
<text x="124.5" y="41.6">PGOOD_5V</text>
<text x="132.2" y="70.8">PGOOD_5V</text>
<text x="236.4" y="75.9">PGOOD_EFUSE</text>
<text x="32.2" y="86.1">EN_BUCK_5V</text>
<text x="108" y="125.4">PGOOD_3V3</text>
<text x="245.2" y="125.4">EN_CLOCK</text>
<text x="273.2" y="125.4">PGOOD_3V3</text>
<text x="254" y="143.2">PGOOD_5V</text>
<text x="114.5" y="154.6">PGOOD_3V3</text>
</g>
<g font-size="1.3" fill="#006464">
<text x="148.6" y="38.7">TP11</text>
<text x="148.6" y="41.3">PGOOD</text>
<text x="231.6" y="41.6">+5V</text>
<text x="243.7" y="41.6">+3V3</text>
<text x="127.1" y="46.7">VSYS</text>
<text x="135.8" y="46.7">+3V3</text>
<text x="64.9" y="50.5">VSYS</text>
<text x="105.7" y="51.5">U14</text>
<text x="140.9" y="50.5">C146</text>
<text x="174.2" y="53">PWR_FLAG</text>
<text x="221.8" y="53">D20</text>
<text x="224.9" y="48.7">TP14</text>
<text x="238.7" y="49.5">C167</text>
<text x="239.4" y="51.3">1uF</text>
<text x="246.3" y="48.7">C174</text>
<text x="251.6" y="51.8">1uF</text>
<text x="81.7" y="56.8">C127</text>
<text x="88.4" y="56.8">C1288</text>
<text x="95.7" y="58.1">VIN1</text>
<text x="97.3" y="54">LM61460AASQRJRRQ1</text>
<text x="117" y="58.1">VIN2</text>
<text x="132.3" y="59.6">C138</text>
<text x="139.1" y="54.6">1uF</text>
<text x="144.5" y="59.6">C151</text>
<text x="161.3" y="56.8">C156</text>
<text x="182.9" y="58.1">U15</text>
<text x="194" y="57.9">TPS259474ARPWR</text>
<text x="218.9" y="58.1">GND</text>
<text x="223.3" y="57.1">SMF6.0A</text>
<text x="235.2" y="55.6">C168</text>
<text x="235.4" y="58.1">C169</text>
<text x="241.6" y="56.1">10uF</text>
<text x="242" y="58.4">22uF</text>
<text x="63.2" y="65.7">TP9</text>
<text x="74.1" y="60.1">C126</text>
<text x="74.6" y="61.9">10uF</text>
<text x="95.7" y="65.7">PGND1</text>
<text x="114.8" y="65.7">PGND2</text>
<text x="132.5" y="64.2">1uF</text>
<text x="139.4" y="62.7">10k</text>
<text x="156.2" y="61.9">C154</text>
<text x="161.3" y="65.7">C157</text>
<text x="162" y="62.4">1uF</text>
<text x="174.5" y="63.7">86.6k</text>
<text x="184.6" y="61.9">IN</text>
<text x="219.2" y="61.9">OUT</text>
<text x="235.4" y="63.2">C171</text>
<text x="235.4" y="60.7">C170</text>
<text x="242" y="63.4">22uF</text>
<text x="242" y="60.9">22uF</text>
<text x="53.9" y="70.8">Q15</text>
<text x="83.2" y="67">1uF 100nF</text>
<text x="114.7" y="69.5">PGOOD</text>
<text x="123.9" y="67">100nF</text>
<text x="144.3" y="69.5">C145</text>
<text x="144.3" y="71.3">2.2uF</text>
<text x="162" y="71.3">1uF</text>
<text x="174.2" y="69.8">3.92k</text>
<text x="184.6" y="67">EN/UVLO</text>
<text x="213.5" y="67">PGTH/FLT</text>
<text x="228.7" y="69.3">280k</text>
<text x="52.1" y="73.4">2N7002</text>
<text x="68.6" y="72.1">402k</text>
<text x="77.9" y="73.9">GND</text>
<text x="87.6" y="74.3">TP6</text>
<text x="95.7" y="77.2">EN/SYNC</text>
<text x="117" y="73.4">BIAS</text>
<text x="125" y="77.2">100nF</text>
<text x="125.7" y="75.1">C136</text>
<text x="135.9" y="76.4">L5</text>
<text x="143.5" y="76.4">10</text>
<text x="145.8" y="77.2">1uF</text>
<text x="151.1" y="76.9">22uF</text>
<text x="158" y="73.9">GND</text>
<text x="184.6" y="72.1">OVLO/OVCSEL</text>
<text x="211.8" y="72.1">PG/AUXOFF</text>
<text x="243.4" y="73.4">100k</text>
<text x="41.1" y="82.8">GND</text>
<text x="48.9" y="83.5">100</text>
<text x="68.6" y="81.5">100k</text>
<text x="115" y="83.5">CBOOT</text>
<text x="118.5" y="78.4">SW</text>
<text x="130.8" y="80.2">3.3uH 11A Sat</text>
<text x="159.9" y="81.5">TP13</text>
<text x="174.2" y="78.2">27.4k</text>
<text x="191.5" y="82.1" transform="rotate(-90 191.5 82.1)">ITIMER</text>
<text x="200.4" y="82.1" transform="rotate(-90 200.4 82.1)">DVDT</text>
<text x="210.5" y="82.1" transform="rotate(-90 210.5 82.1)">GND</text>
<text x="220.7" y="82.1" transform="rotate(-90 220.7 82.1)">ILM</text>
<text x="233.8" y="82">100k</text>
<text x="59.4" y="88.1">100k</text>
<text x="82.5" y="87.1">6.04k</text>
<text x="95.7" y="84.8">RT</text>
<text x="115" y="89.9">RBOOT</text>
<text x="123.7" y="87.1">100</text>
<text x="143.5" y="87.1">402k</text>
<text x="170.2" y="87.3">1k</text>
<text x="170.2" y="89.9">C158</text>
<text x="184.1" y="88.1">C161</text>
<text x="193" y="88.1">C162</text>
<text x="222.2" y="89.9">750</text>
<text x="234.2" y="89.9">+5V</text>
<text x="65.2" y="95.5">GND</text>
<text x="82.8" y="93.4">C129</text>
<text x="82.8" y="95.5">2.2uF</text>
<text x="95.7" y="91.1">VCC</text>
<text x="108.9" y="94.8" transform="rotate(-90 108.9 94.8)">AGND</text>
<text x="118.8" y="93.7">FB</text>
<text x="149.1" y="90.4">GND</text>
<text x="170.2" y="92.4">5.6pF</text>
<text x="189.1" y="95.2">2.2nF</text>
<text x="201.5" y="95.2">2.2nF</text>
<text x="238" y="94.7">C166</text>
<text x="245.6" y="94.7">C173</text>
<text x="249.4" y="90.4">GND</text>
<text x="144.8" y="97.2">101k</text>
<text x="170.7" y="98">GND</text>
<text x="199.5" y="101">JP17</text>
<text x="207.2" y="99.8">+5V</text>
<text x="217.6" y="101.8">GND</text>
<text x="229.1" y="97.7">C165</text>
<text x="229.3" y="100">22uF</text>
<text x="105.9" y="106.9">GND</text>
<text x="193.5" y="106.6">DISABLE_5V_PROT</text>
<text x="241.5" y="105.4">C172</text>
<text x="249.2" y="105.6">C175</text>
<text x="234.2" y="109.7">GND</text>
<text x="262.2" y="119.1">D21</text>
<text x="133.3" y="122.6">TP10</text>
<text x="133.3" y="125.1">PGOOD</text>
<text x="149.7" y="124.2">+3V3</text>
<text x="214.5" y="121.6">+3V3</text>
<text x="239.9" y="121.6">+3V3</text>
<text x="260.6" y="121.6">BAT54A</text>
<text x="111.9" y="130.5">VSYS</text>
<text x="120.5" y="130.5">+3V3</text>
<text x="184.1" y="129.2">C159</text>
<text x="184.8" y="131.8">1nF</text>
<text x="199.1" y="131.3">U16</text>
<text x="208.3" y="130.8">SN74LVC1G74</text>
<text x="229.3" y="131.8">C164</text>
<text x="49.6" y="134.3">VSYS</text>
<text x="82" y="137.9">LM61460AASQRJRRQ1</text>
<text x="90.5" y="135.3">U13</text>
<text x="125.7" y="134.3">C137</text>
<text x="145.7" y="133.8">C148</text>
<text x="200.4" y="135.6">Q</text>
<text x="208" y="137" transform="rotate(-90 208 137)">VCC</text>
<text x="209.8" y="135.6">CLR</text>
<text x="229.3" y="137.1">1uF</text>
<text x="243.5" y="135.2" transform="rotate(-90 243.5 135.2)">VDD</text>
<text x="256.3" y="133.8">10k</text>
<text x="61.4" y="140.7">C122 C123</text>
<text x="73.1" y="140.7">C1248</text>
<text x="80.5" y="141.9">VIN1</text>
<text x="101.7" y="141.9">VIN2</text>
<text x="115.5" y="140.7">C132</text>
<text x="123.9" y="138.4">1uF</text>
<text x="129.3" y="143.5">C141</text>
<text x="146.2" y="139.6">22uF</text>
<text x="184.1" y="142.9">C160</text>
<text x="200.4" y="139.4">D</text>
<text x="212.1" y="138.1">C</text>
<text x="226.5" y="143.7">GND</text>
<text x="236.7" y="138.1">OUT</text>
<text x="243.5" y="143" transform="rotate(-90 243.5 143)">GND</text>
<text x="246" y="138.1">ST</text>
<text x="267.3" y="140.9">D22</text>
<text x="47.9" y="149.6">TP8</text>
<text x="80.5" y="149.6">PGND1</text>
<text x="99.6" y="149.6">PGND2</text>
<text x="116.7" y="148">1uF</text>
<text x="124.2" y="146.5">10k</text>
<text x="146.2" y="146">22uF</text>
<text x="184.8" y="148.5">1nF</text>
<text x="200.4" y="145.7">Q</text>
<text x="208" y="146.3" transform="rotate(-90 208 146.3)">GND</text>
<text x="209.7" y="145.7">PRE</text>
<text x="217.9" y="148.8">C163</text>
<text x="244.6" y="148.3">SX1M4.000M10F30TNN</text>
<text x="246.1" y="146">Y2</text>
<text x="266.4" y="146">BAT54W</text>
<text x="36.7" y="155.9">EN_3V3</text>
<text x="38.5" y="153.4">TP7</text>
<text x="53.3" y="154.6">402k</text>
<text x="62.2" y="150.8">10uF</text>
<text x="67.9" y="150.8">1uF 100nF</text>
<text x="99.5" y="153.4">PGOOD</text>
<text x="108.7" y="150.8">100nF</text>
<text x="129" y="153.4">C135</text>
<text x="129" y="155.1">2.2uF</text>
<text x="136.6" y="151.1">C143</text>
<text x="146.2" y="152.3">22uF</text>
<text x="153.9" y="153.4">PWR_FLAG</text>
<text x="224.3" y="153.6">1uF</text>
<text x="240.5" y="151.3">GND</text>
<text x="64" y="157.7">GND</text>
<text x="73.6" y="158.1">TP16</text>
<text x="80.5" y="161">EN/SYNC</text>
<text x="101.8" y="157.2">BIAS</text>
<text x="109.7" y="161">100nF</text>
<text x="110.5" y="159">C131</text>
<text x="121.9" y="160.2">L4</text>
<text x="128.3" y="160.2">10</text>
<text x="130.5" y="161">1uF</text>
<text x="135.9" y="160.7">22uF</text>
<text x="142.7" y="157.7">GND</text>
<text x="204.9" y="161.5">GND</text>
<text x="49.6" y="163.8">JP16</text>
<text x="60.9" y="165.3">100k</text>
<text x="99.8" y="167.3">CBOOT</text>
<text x="103.3" y="162.3">SW</text>
<text x="120.3" y="163.8">2.2uH</text>
<text x="144.6" y="165.3">TP12</text>
<text x="67.3" y="170.9">6.04k</text>
<text x="80.5" y="168.6">RT</text>
<text x="99.8" y="173.7">RBOOT</text>
<text x="108.4" y="170.9">100</text>
<text x="128.3" y="170.9">402k</text>
<text x="154.9" y="173.7">C153</text>
<text x="154.9" y="171.1">1k</text>
<text x="50" y="176.7">GND</text>
<text x="67.5" y="177.2">C125</text>
<text x="67.5" y="179.3">2.2uF</text>
<text x="80.5" y="175">VCC</text>
<text x="93.7" y="178.6" transform="rotate(-90 93.7 178.6)">AGND</text>
<text x="103.6" y="177.5">FB</text>
<text x="133.8" y="174.2">GND</text>
<text x="154.9" y="176.2">5.6pF</text>
<text x="129.5" y="181">174k</text>
<text x="90.6" y="190.7">GND</text>
</g>
<g font-size="1.3" fill="#0000c2">
<text x="164.9" y="50.8">reverse current blocking, and</text>
<text x="170.6" y="48.7">Optional: eFuse for overvoltage protection,</text>
<text x="195.4" y="50.8">output slew rate control</text>
<text x="144.2" y="56.1">2 x 10uF 1206</text>
<text x="239.6" y="92.2">5 x 22uF</text>
<text x="123.1" y="103.3">402k/100k at 0.1%, 5.020V nominal</text>
<text x="174.5" y="119.6">Optional: Buck's VIN 180 degrees out of</text>
<text x="178.1" y="121.6">phase with eachother for less EMI</text>
<text x="130" y="140.2">2 x 10uF 1206</text>
<text x="231.6" y="155.4">4MHz / 2 = 2MHz each buck</text>
</g>
<g font-size="1.3" fill="#a90000">
<text x="222.8" y="49.4">1</text>
<text x="230.4" y="49.4">2</text>
<text x="121.9" y="57">12C134</text>
<text x="67.8" y="64.6">1</text>
<text x="75.5" y="64.6">2</text>
<text x="93.2" y="64.6">9</text>
<text x="121.9" y="64.6">11</text>
<text x="182.1" y="65.9">1</text>
<text x="182.1" y="60.8">5</text>
<text x="224.1" y="65.9">4</text>
<text x="224.1" y="60.8">6</text>
<text x="122.5" y="68.4">5</text>
<text x="182.1" y="71">2</text>
<text x="224.1" y="71">3</text>
<text x="51.3" y="76.1">2</text>
<text x="59" y="76.1">3</text>
<text x="93.2" y="76.1">7</text>
<text x="121.9" y="77.3">10</text>
<text x="122.5" y="72.3">1</text>
<text x="55.7" y="83.3" transform="rotate(-90 55.7 83.3)">1</text>
<text x="93.2" y="83.7">6</text>
<text x="121.9" y="82.4">14</text>
<text x="158" y="82.4">1</text>
<text x="165.6" y="82.4">2</text>
<text x="121.9" y="88.8">13</text>
<text x="190.4" y="85.2" transform="rotate(-90 190.4 85.2)">10</text>
<text x="199.3" y="84.6" transform="rotate(-90 199.3 84.6)">7</text>
<text x="209.4" y="84.6" transform="rotate(-90 209.4 84.6)">8</text>
<text x="219.6" y="84.6" transform="rotate(-90 219.6 84.6)">9</text>
<text x="93.2" y="90">2</text>
<text x="122.5" y="92.6">4</text>
<text x="107.8" y="97.3" transform="rotate(-90 107.8 97.3)">3</text>
<text x="257.7" y="124.3">1</text>
<text x="269.1" y="124.3">2</text>
<text x="206.9" y="130.3" transform="rotate(-90 206.9 130.3)">8</text>
<text x="242.4" y="130.3" transform="rotate(-90 242.4 130.3)">4</text>
<text x="264" y="127.7" transform="rotate(-90 264 127.7)">3</text>
<text x="196.1" y="134.5">3</text>
<text x="216.4" y="137">1</text>
<text x="216.4" y="134.5">6</text>
<text x="234.2" y="137">3</text>
<text x="249.5" y="137">1</text>
<text x="106.6" y="140.8">12C130</text>
<text x="196.1" y="138.3">2</text>
<text x="267.2" y="142.1">3</text>
<text x="272.3" y="142.1">1</text>
<text x="52.6" y="148.5">1</text>
<text x="60.2" y="148.5">2</text>
<text x="78" y="148.5">9</text>
<text x="106.6" y="148.5">11</text>
<text x="196.1" y="144.6">5</text>
<text x="216.4" y="144.6">7</text>
<text x="242.4" y="145.5" transform="rotate(-90 242.4 145.5)">2</text>
<text x="107.2" y="152.3">5</text>
<text x="206.9" y="150.6" transform="rotate(-90 206.9 150.6)">4</text>
<text x="47.5" y="159.9">3</text>
<text x="51.9" y="158.2" transform="rotate(-90 51.9 158.2)">2</text>
<text x="55.1" y="159.9">1</text>
<text x="78" y="159.9">7</text>
<text x="106.6" y="161.2">10</text>
<text x="107.2" y="156.1">1</text>
<text x="78" y="167.5">6</text>
<text x="106.6" y="166.2">14</text>
<text x="142.8" y="166.2">1</text>
<text x="150.4" y="166.2">2</text>
<text x="78" y="173.9">2</text>
<text x="106.6" y="172.6">13</text>
<text x="107.2" y="176.4">4</text>
<text x="92.6" y="181.1" transform="rotate(-90 92.6 181.1)">3</text>
</g>
<g font-size="1.3" fill="#0f0f0f">
<text x="167.6" y="55.8">5V_RAW</text>
<text x="73.6" y="76.1">SYNC_1</text>
<text x="188.3" y="101.5">5V_RAW</text>
<text x="175.6" y="134.5">SYNC_1</text>
<text x="175.6" y="144.7">SYNC_2</text>
<text x="61.3" y="159.9">SYNC_2</text>
</g>
<g font-size="1.3" fill="#840084">
<text x="174.4" y="65.5">0.1%</text>
<text x="173.9" y="71.6">0.1%</text>
<text x="174.4" y="80.5">0.1%</text>
<text x="143.4" y="89.1">0.1%</text>
<text x="146.5" y="99.5">0.1%</text>
<text x="128.2" y="172.9">0.1%</text>
<text x="131.2" y="183.3">0.1%</text>
</g>
<g font-size="1.3" fill="#939391">
<text x="129.5" y="86.8">2.2</text>
<text x="134.6" y="88.6">C139</text>
<text x="134.6" y="91.1">220pF</text>
<text x="114.8" y="169.9">2.2</text>
<text x="119.4" y="172.4">C133</text>
<text x="119.4" y="175">220pF</text>
</g>
<g font-size="1" fill="#006464">
<text x="139.9" y="60.5">R119</text>
<text x="171.7" y="60.5">R125</text>
<text x="229.1" y="64.8">R129</text>
<text x="68.8" y="68.3">R107</text>
<text x="174.5" y="67.8">R126</text>
<text x="235.4" y="70.9">R131</text>
<text x="143.5" y="74.2">R120</text>
<text x="174.2" y="76">R127</text>
<text x="48.7" y="80.8">R103</text>
<text x="69.1" y="79.5">R108</text>
<text x="83.3" y="82.3">R110</text>
<text x="230.1" y="78.2">R130</text>
<text x="59.1" y="84.1">R106</text>
<text x="123.9" y="85.4">R117</text>
<text x="143.8" y="84.6">R121</text>
<text x="170.2" y="84.6">R124</text>
<text x="222.2" y="87.1">R128</text>
<text x="144.8" y="94.7">R122</text>
<text x="256.8" y="131.6">R132</text>
<text x="124.7" y="144.3">R113</text>
<text x="53.6" y="152.2">R104</text>
<text x="128.3" y="158">R114</text>
<text x="61.5" y="163.3">R105</text>
<text x="68.1" y="166.1">R109</text>
<text x="108.7" y="169.2">R111</text>
<text x="128.5" y="168.4">R115</text>
<text x="154.9" y="168.4">R123</text>
<text x="129.5" y="178.6">R116</text>
</g>
<g font-size="1" fill="#939391">
<text x="134.1" y="82.3">R118</text>
<text x="118.4" y="165.1">R112</text>
</g>
</svg>
